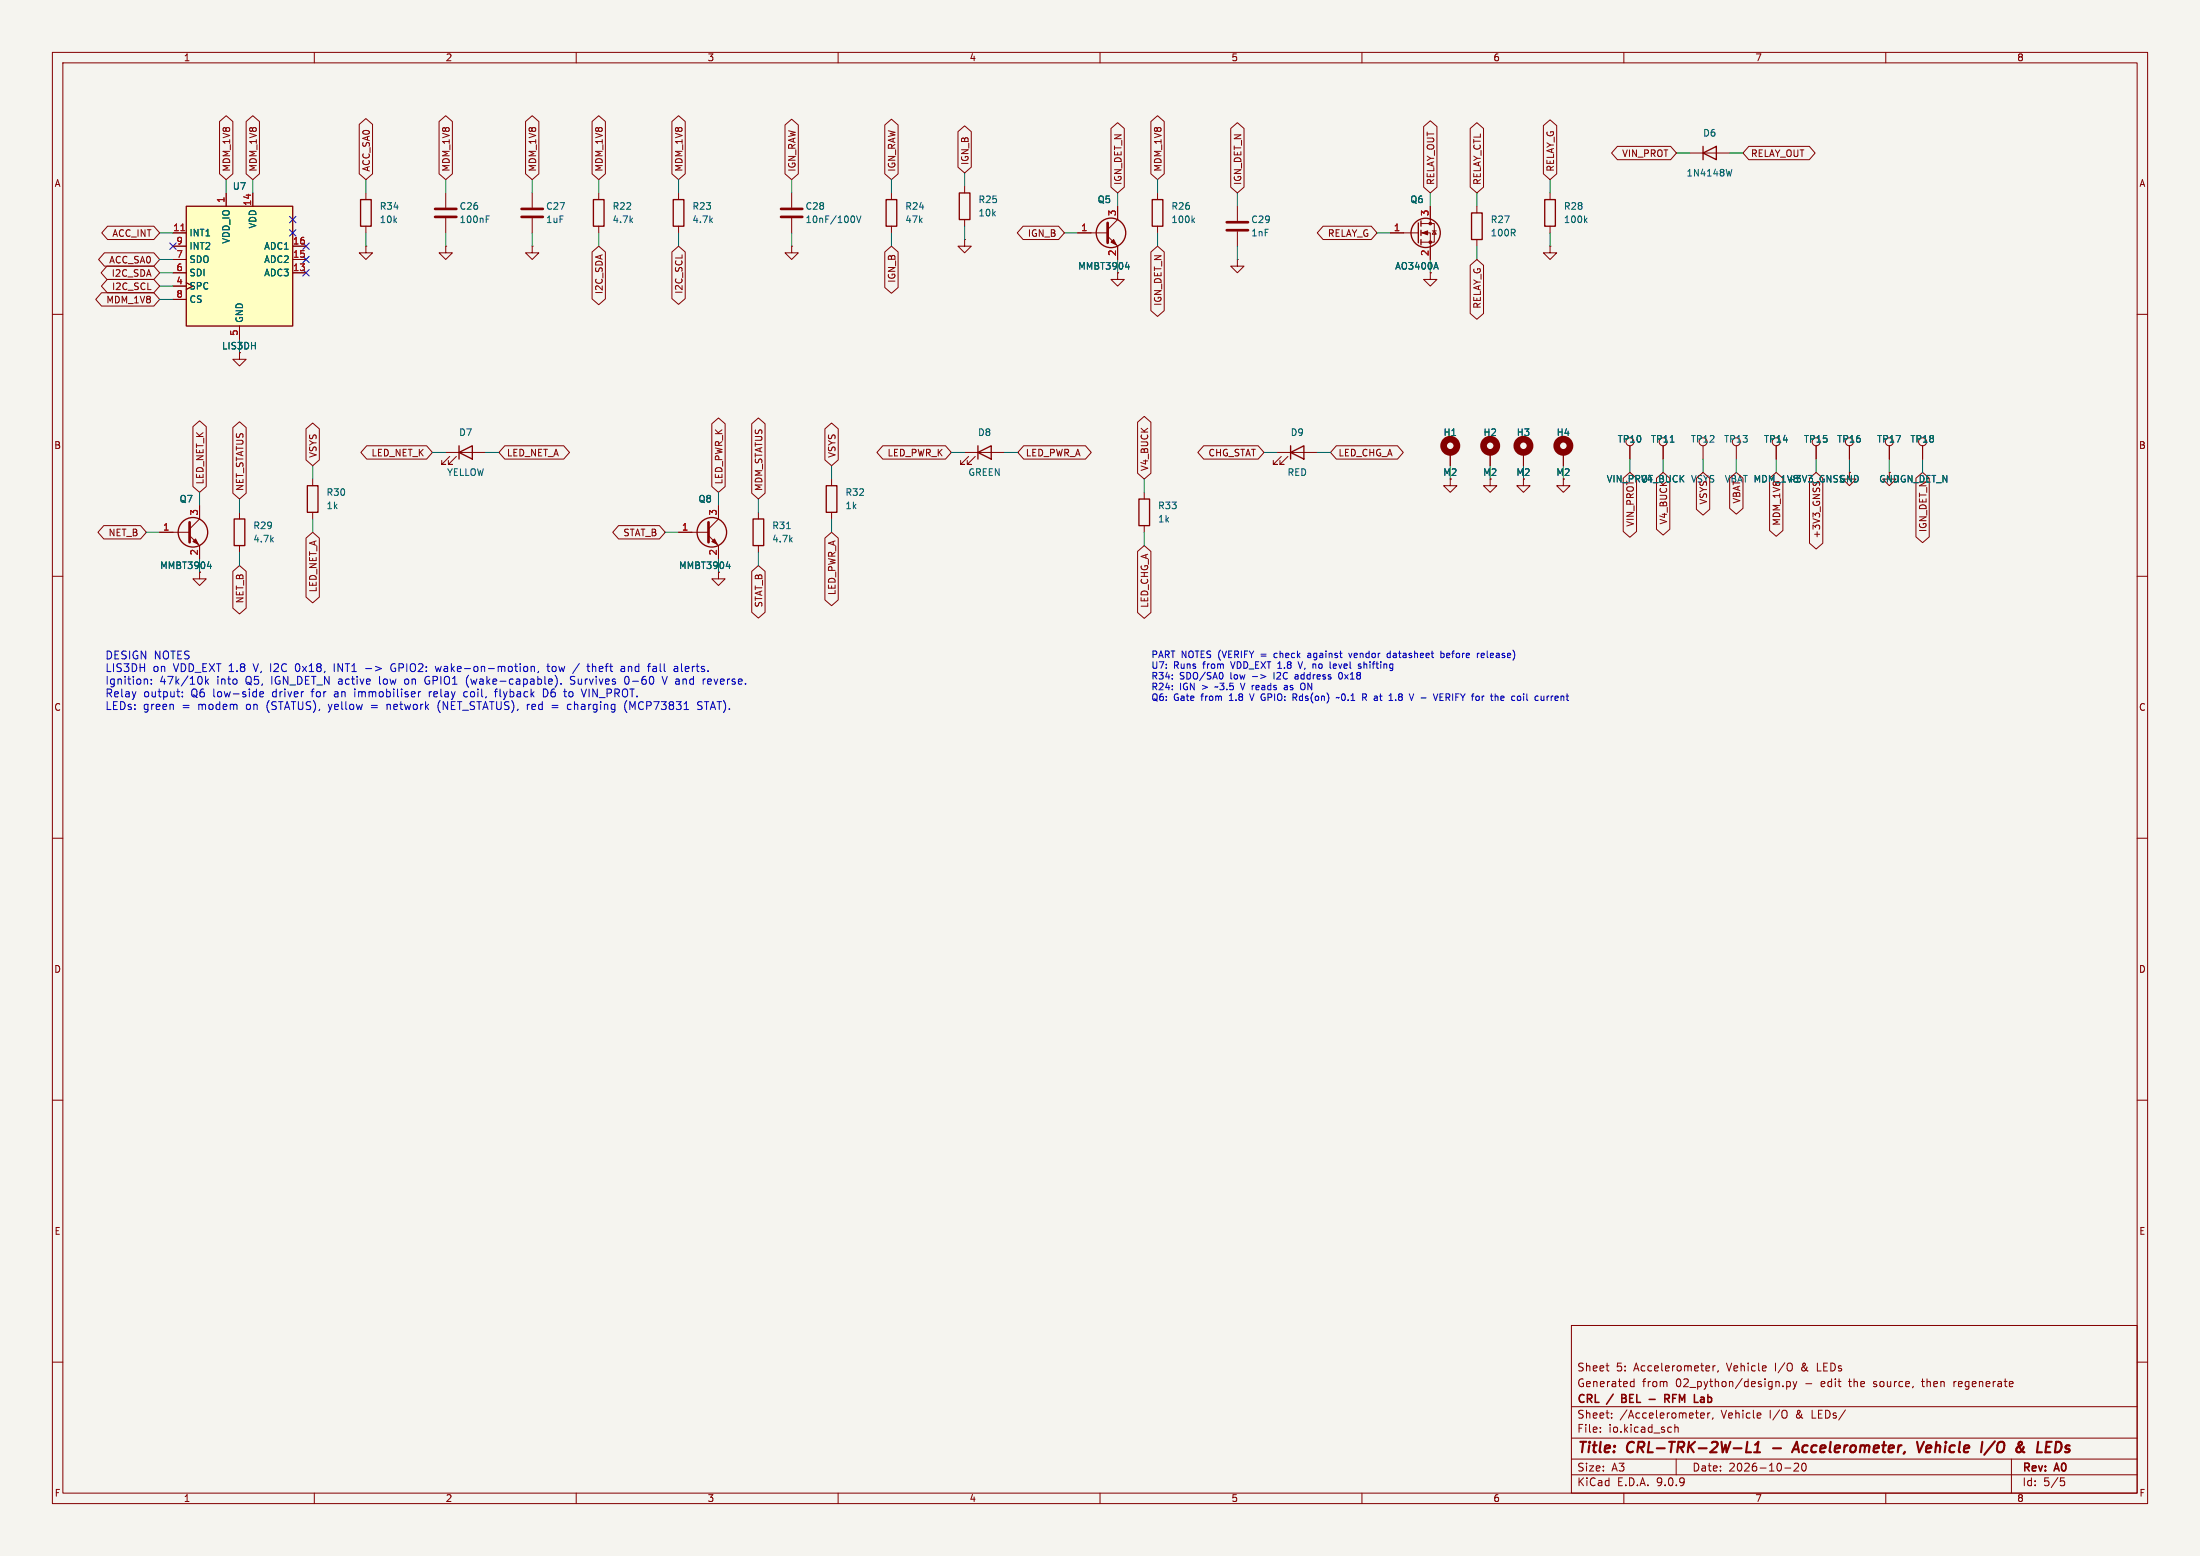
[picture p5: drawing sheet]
<svg xmlns="http://www.w3.org/2000/svg" width="420mm" height="297mm" viewBox="0 0 420 297" stroke-linecap="round" stroke-linejoin="round" font-family="sans-serif">
<path d="M0 0h420v297h-420z" fill="#f5f4ef" stroke="#f5f4ef" stroke-width=".19"/>
<g fill="none" stroke="#840000" stroke-width=".19">
<path d="M10 10h400v277h-400zM12 12h396v273h-396zM60 10v2M110 10v2M160 10v2M210 10v2M260 10v2M310 10v2M360 10v2M101.6 36.8v2.8M114.3 36.8v1.3M129.5 36.8v1.3"/>
<path d="M151.1 36.8v2.8M170.2 36.8v1.3M184.1 35.6v1.2M213.4 39.4v2.5l-1.9 1.9M221 36.8v1.3M236.2 39.4v2.8M273 39.4v3.3M101.6 47v1.3h1.3l-1.3 1.2-1.3-1.2h1.3M101.6 47h.1M101.6 41.7v2.8M114.3 43.2v1.3M129.5 43.2v1.3"/>
<path d="M151.1 47v1.3h1.3l-1.3 1.2-1.2-1.2h1.2M151.1 47h.1M151.1 41.7v2.8M170.2 43.2v1.3M184.1 45.7v1.3h1.3l-1.3 1.3-1.2-1.3h1.2M184.1 45.7h.1M184.1 41.9v1.3M205.7 44.5h5.8M211.5 45.1l1.9 1.9v2.5M213.4 52.1v1.2h1.2l-1.2 1.3-1.3-1.3h1.3M221 43.2v1.3M236.2 49.5v1.3h1.3l-1.3 1.3-1.3-1.3h1.3"/>
<path d="M236.2 49.5h.1M236.2 44.2v2.8M265.4 44.5h5.4M271.3 42.7h2.5v3.5h-2.5M271.3 44.5h1.7v5M273 52.1v1.2h1.3l-1.3 1.3-1.2-1.3h1.2M273.4 44.1h.8M273.8 44.1l.4 .6h-.8zM10 60h2M45.7 67.3v1.3h1.3l-1.3 1.3-1.3-1.3h1.3M408 60h2M38.1 96.5v2.6l-1.9 1.9"/>
<path d="M45.7 97.8v1.3M59.7 91.4v1.3M59.7 97.8v1.3M85.1 86.4h7.6M85.9 87.1l-1.6 1.5h.8h-.8v-.7M87.1 87.1l-1.5 1.5h.8h-.8v-.7M137.2 96.5v2.6l-1.9 1.9M144.8 97.8v1.3M158.7 91.4v1.3M158.7 97.8v1.3M184.1 86.4h7.7M184.9 87.1l-1.5 1.5h.7h-.7v-.7"/>
<path d="M186.2 87.1l-1.5 1.5h.7h-.7v-.7M218.4 94v1.3M243.8 86.4h7.7M244.6 87.1l-1.5 1.5h.7h-.7v-.7M245.9 87.1l-1.6 1.5h.8h-.8v-.7M276.9 91.4v1.3h1.2l-1.2 1.3-1.3-1.3h1.3M276.9 86.4v2.5M284.5 86.4v2.5M290.8 91.4v1.3h1.3l-1.3 1.3-1.2-1.3h1.2M290.8 86.4v2.5M317.5 85.1v2.5M331.5 85.1v2.5"/>
<path d="M339.1 85.1v2.5M346.7 85.1v2.5M353.1 90.2v1.2h1.2l-1.2 1.3-1.3-1.3h1.3M353.1 90.2h.1M353.1 85.1v2.5M360.7 90.2v1.2h1.2l-1.2 1.3-1.3-1.3h1.3M360.7 90.2h.1M360.7 85.1v2.5M367 85.1v2.5M10 110h2M30.5 101.6h5.7M36.2 102.2l1.9 1.9v2.6"/>
<path d="M38.1 109.2v1.3h1.3l-1.3 1.3-1.3-1.3h1.3M45.7 104.1v1.3M129.5 101.6h5.8M135.3 102.2l1.9 1.9v2.6M137.2 109.2v1.3h1.2l-1.2 1.3-1.3-1.3h1.3M144.8 104.1v1.3M218.4 100.3v1.3M408 110h2M10 160h2M408 160h2M10 210h2M408 210h2"/>
<path d="M300 253h108v32h-108zM10 260h2M300 278.5h108M300 274.5h108M300 268.5h108M305.5 273.2v.2M305.5 272.5v.1M306.6 260.7h.6M307 261.7h.2M307.7 270.5v.2M307.7 269.8v.1M311.4 264.6h.5"/>
<path d="M311.4 263.8h.5M311.9 263.2v1.5M319.7 271.9v1.5M319.7 272.5l.2-.1 .4 .1 .1 .9M320 278.5v3M324.7 270.2l.7-.2-.1-.2-.4-.1-.2 .2v.7h.6M326 269.7v1M326.4 269.7l-.2 .1-.2 .2M327 270.6l-.1 .3M327 260.7v1M327.4 260.7l-.2 .1-.2 .2M328 261.6l-.1 .3"/>
<path d="M336.1 269.8l.1 .2-.8 .2M340.4 264.5v.2M341.1 263.8l.4-.1 .3 .3-.1 .6h-.6M341.1 263.7v1.5M342.3 263.7l.4 1M342.5 279.4l.6-.1 .2 .1 .1 .3-1 1.1h1M342.7 264.7l-.4 .5M343 263.7l-.3 1M344.3 279.3a.85 .85 0 0 0 .1 1.5 .94 .94 0 0 0 0-1.5M366.8 263.7h.6M373 263.7v1M373.3 263.7l-.3 .3"/>
<path d="M384 278.5v6.5M408 260h2M60 285v2M110 285v2M160 285v2M210 285v2M260 285v2M300 281.5h108M310 285v2M340.7 280.2h1.2M360 285v2M393.4 282.1h.7"/>
<path d="M393.5 282.7h.4l.3 .2-.2 .6-.5 .1"/>
</g>
<g fill="none" stroke="#840000" stroke-width=".4">
<path d="M333.6 275.2l-.3 2h1M334.9 277.2h1.1M335 275.8l.7-.6-.3 2M338.5 276.4h1.5M342.1 277.2l.9-2 .4 2M342.4 276.6h.9M366 275.2l.4 2 .9-2M368.1 275.9l-.3 .3-.1 .7 .2 .3h.4M368.7 276.3l-1 .2M380.8 275.1l-2 2.6M386.2 277.1l.3 .1M386.3 276.2l-.1 .4"/>
<path d="M393 275.2h-.5l-.2 2 .8-.1"/>
</g>
<path d="M309.6 266.9h.5M310.1 266.2h-.5v1.5h.6M314.8 267.1h1.2M317.8 267l.7-.1 .2-.2-.1-.4-.2-.1h-.6v1.5M318.2 267l.5 .7M324.7 267.6h.6M324.7 266.8h.6v.9M325.3 267l-.6 .2" fill="none" stroke="#840000" stroke-width=".3"/>
<path d="M99.6 39.9h4M149.1 39.9h4.1M99.6 41.4h4M149.1 41.4h4.1M211.5 42.5v3.9M234.2 42.4h4.1M234.2 43.9h4.1M36.2 99.7v3.8M135.3 99.7v3.8" fill="none" stroke="#840000" stroke-width=".51"/>
<g fill="none" stroke="#840000" stroke-width=".25">
<path d="M113.3 38.1h2v5.1h-2zM128.5 38.1h2.1v5.1h-2.1zM169.2 38.1h2v5.1h-2zM183.1 36.8h2.1v5.1h-2.1zM220 38.1h2v5.1h-2zM270.8 42.5v3.9M271.3 42.2v1M271.3 43.9v1.1M271.3 45.7v1M44.7 99.1h2v5h-2zM58.7 92.7h2v5.1h-2zM87.6 86.4l2.6-1.3v2.5z"/>
<path d="M87.6 85.1v2.5M143.8 99.1h2v5h-2zM157.7 92.7h2.1v5.1h-2.1zM186.7 86.4l2.5-1.3v2.5zM186.7 85.1v2.5M217.4 95.3h2.1v5h-2.1zM246.4 86.4l2.5-1.3v2.5zM246.4 85.1v2.5"/>
<circle cx="212.1" cy="44.4" r="2.82"/>
<circle cx="272.2" cy="44.4" r="2.79"/>
<circle cx="36.8" cy="101.6" r="2.82"/>
<circle cx="135.9" cy="101.6" r="2.82"/>
</g>
<g fill="#840000" stroke="#840000" stroke-width=".19">
<path d="M135.9 103.4l.5-.5 .5 1z"/>
<path d="M36.8 103.4l.5-.5 .5 1z"/>
<path d="M271.5 44.5l1-.4v.7z"/>
<path d="M212.1 46.2l.5-.5 .5 1z"/>
<circle cx="273" cy="42.7" r=".25"/>
<circle cx="273" cy="46.2" r=".25"/>
</g>
<g fill="none" stroke="#006464" stroke-width=".19">
<path d="M162.9 41.2a.79 .79 0 0 1 0 1.3M163.5 41.2l.4 1.3 .5-1.3M214.8 51h.8M215.4 50.5v.9M227.7 42l.3 .5M228 41.6l-.4 .5M274.1 50.1l.5 1.3M318.9 84.4h.7M39.6 108.1h.8M40.2 107.7v.8M138.6 108.1h.8M139.2 107.7v.8"/>
<path d="M150.2 100.9h.7"/>
</g>
<g fill="none" stroke="#840000" stroke-width="1.3">
<circle cx="276.9" cy="85.1" r="1.27"/>
<circle cx="284.5" cy="85.1" r="1.27"/>
<circle cx="290.8" cy="85.1" r="1.27"/>
</g>
<path d="M35.6 39.4h20.3v22.8h-20.3z" fill="#ffffc2"/>
<path d="M35.6 39.4h20.3v22.8h-20.3zM68.8 38.1h2.1v5.1h-2.1zM294.9 38.1h2v5.1h-2zM325.1 29.2l2.6-1.3v2.6zM325.1 27.9v2.6M280.9 40.6h2.1v5.1h-2.1z" fill="none" stroke="#840000" stroke-width=".25"/>
<g fill="none" stroke="#840000" stroke-width=".19">
<path d="M41.9 23.2l1.3-1.1 1.3 1.1v10l-1.3 1.1-1.3-1.1zM43.2 36.8v2.6M47 23.2l1.3-1.1 1.2 1.1v10l-1.2 1.1-1.3-1.1zM48.3 36.8v2.6M68.6 23.7l1.2-1.1 1.3 1.1v9.5l-1.3 1.1-1.2-1.1zM69.8 36.8v1.3M83.8 23.2l1.3-1.1 1.3 1.1v10l-1.3 1.1-1.3-1.1zM85.1 36.8v2.8M100.3 23.2l1.3-1.1 1.3 1.1v10l-1.3 1.1-1.3-1.1zM113 23.2l1.3-1.1 1.3 1.1v10l-1.3 1.1-1.3-1.1zM128.3 23.2l1.2-1.1 1.3 1.1v10l-1.3 1.1-1.2-1.1zM149.9 23.9l1.2-1.1 1.3 1.1v9.3l-1.3 1.1-1.2-1.1z"/>
<path d="M168.9 23.9l1.3-1.1 1.3 1.1v9.3l-1.3 1.1-1.3-1.1zM182.9 25.1l1.2-1.1 1.3 1.1v6.8l-1.3 1.1-1.2-1.1zM212.1 24.5l1.3-1.1 1.2 1.1v11.2l-1.2 1.1-1.3-1.1zM213.4 39.4v2.5M219.7 23.2l1.3-1.1 1.3 1.1v10l-1.3 1.1-1.3-1.1zM234.9 24.5l1.3-1.1 1.3 1.1v11.2l-1.3 1.1-1.3-1.1zM271.8 24.2l1.2-1.1 1.3 1.1v11.5l-1.3 1.1-1.2-1.1zM273 39.4v2.5M280.7 24.5l1.2-1.1 1.3 1.1v11.2l-1.3 1.1-1.2-1.1zM281.9 39.4v1.2M294.6 24l1.3-1.1 1.3 1.1v9.2l-1.3 1.1-1.3-1.1zM295.9 36.8v1.3"/>
<path d="M308.8 27.9h10.1l1.1 1.3-1.1 1.3h-10.1l-1.1-1.3zM322.6 29.2h7.6M333.9 27.9h11.5l1.1 1.3-1.1 1.3h-11.5l-1.2-1.3zM19.4 55.9h10l1.1 1.3-1.1 1.2h-10l-1.1-1.2zM19.9 48.3h9.5l1.1 1.2-1.1 1.3h-9.5l-1.1-1.3zM20.4 50.8h9l1.1 1.3-1.1 1.2h-9l-1.1-1.2zM20.5 53.3h8.9l1.1 1.3-1.1 1.3h-8.9l-1.1-1.3zM20.5 43.2h8.9l1.1 1.3-1.1 1.2h-8.9l-1.1-1.2zM33 44.5h2.6M33 47h2.6M33 49.5h2.6M33 52.1h2.6"/>
<path d="M33 54.6h2.6M33 57.2h2.6M55.9 47h2.5M55.9 49.5h2.5M55.9 52.1h2.5M69.8 47v1.3h1.3l-1.3 1.2-1.2-1.2h1.2M69.8 47h.1M69.8 43.2v1.3M85.1 47v1.3h1.3l-1.3 1.2-1.3-1.2h1.3M85.1 47h.1M85.1 41.7v2.8M113 48.1l1.3-1.1 1.3 1.1v9l-1.3 1.1-1.3-1.1z"/>
<path d="M128.3 48.1l1.2-1.1 1.3 1.1v8.9l-1.3 1.1-1.2-1.1zM168.9 48.1l1.3-1.1 1.3 1.1v6.8l-1.3 1.1-1.3-1.1zM195.3 43.2h6.8l1.1 1.3-1.1 1.2h-6.8l-1.1-1.2zM205.7 44.5h2.6M213.4 47v2.5M219.7 48.1l1.3-1.1 1.3 1.1v11.2l-1.3 1.1-1.3-1.1zM252.6 43.2h9.2l1.1 1.3-1.1 1.2h-9.2l-1.1-1.2zM265.4 44.5h2.6M273 47v2.5M280.7 50.6l1.2-1.1 1.3 1.1v9.2l-1.3 1.1-1.2-1.1zM281.9 45.7v1.3M295.9 47v1.3h1.3l-1.3 1.2-1.3-1.2h1.3"/>
<path d="M295.9 47h.1M295.9 43.2v1.3M45.7 62.2v2.6M36.8 81.4l1.3-1.1 1.3 1.1v11.5l-1.3 1.1-1.3-1.1zM38.1 96.5v2.6M44.4 81.6l1.3-1.1 1.3 1.1v12.5l-1.3 1.2-1.3-1.2zM58.4 81.9l1.3-1.2 1.3 1.2v5.9l-1.3 1.1-1.3-1.1zM70 85.1h11.4l1.1 1.3-1.1 1.2h-11.4l-1.1-1.2zM96.4 85.1h11.2l1.1 1.3-1.1 1.2h-11.2l-1.2-1.2zM135.9 80.9l1.3-1.1 1.2 1.1v12l-1.2 1.1-1.3-1.1zM137.2 96.5v2.6M143.5 80.9l1.3-1.1 1.3 1.1v13.2l-1.3 1.2-1.3-1.2z"/>
<path d="M157.5 81.9l1.2-1.2 1.3 1.2v5.9l-1.3 1.1-1.2-1.1zM168.5 85.1h12l1.1 1.3-1.1 1.2h-12l-1.1-1.2zM195.4 85.1h11.8l1.1 1.3-1.1 1.2h-11.8l-1.1-1.2zM217.2 80.6l1.2-1.1 1.3 1.1v9.7l-1.3 1.1-1.2-1.1zM229.8 85.1h10.4l1.1 1.3-1.1 1.2h-10.4l-1.1-1.2zM255.1 85.1h11.7l1.1 1.3-1.1 1.2h-11.7l-1.1-1.2zM276.9 86.4v2.5M284.5 91.4v1.3h1.2l-1.2 1.3-1.3-1.3h1.3M284.5 86.4v2.5M290.8 86.4v2.5M298.4 91.4v1.3h1.3l-1.3 1.3-1.2-1.3h1.2M298.4 86.4v2.5"/>
<path d="M309.9 91.3l1.2-1.1 1.3 1.1v10.1l-1.3 1.2-1.2-1.2zM311.1 85.1v2.5M316.2 91.3l1.3-1.1 1.3 1.1v9.7l-1.3 1.1-1.3-1.1zM317.5 85.1v2.5M323.8 91.3l1.3-1.1 1.3 1.1v5.9l-1.3 1.1-1.3-1.1zM325.1 85.1v2.5M330.2 91.3l1.3-1.1 1.2 1.1v5.7l-1.2 1.1-1.3-1.1zM337.8 91.3l1.3-1.1 1.3 1.1v10l-1.3 1.1-1.3-1.1zM339.1 85.1v2.5M345.4 91.3l1.3-1.1 1.3 1.1v12.4l-1.3 1.1-1.3-1.1zM346.7 85.1v2.5M353.1 90.2h.1"/>
<path d="M353.1 85.1v2.5M360.7 90.2h.1M360.7 85.1v2.5M365.8 91.3l1.2-1.1 1.3 1.1v11.2l-1.3 1.1-1.2-1.1zM367 85.1v2.5M19.8 100.3h7l1.1 1.3-1.1 1.3h-7l-1.1-1.3zM30.5 101.6h2.5M38.1 104.1v2.6M44.4 109.1l1.3-1.1 1.3 1.1v7l-1.3 1.1-1.3-1.1zM58.4 102.7l1.3-1.1 1.3 1.1v11.3l-1.3 1.1-1.3-1.1zM118.1 100.3h7.8l1.1 1.3-1.1 1.3h-7.8l-1.1-1.3zM129.5 101.6h2.6"/>
<path d="M137.2 104.1v2.6M143.5 109.1l1.3-1.1 1.3 1.1v7.8l-1.3 1.1-1.3-1.1zM157.5 102.7l1.2-1.1 1.3 1.1v11.8l-1.3 1.1-1.2-1.1zM217.2 105.3l1.2-1.2 1.3 1.2v11.6l-1.3 1.1-1.2-1.1z"/>
</g>
<path d="M34.5 44h.8" fill="none" stroke="#a90000" stroke-width=".19"/>
<g fill="none" stroke="#006464" stroke-width=".19">
<path d="M330.6 32.3l-.3 1.3M92.8 41.8h.4M92.8 41.2h.6M214.8 51h.8M215.4 50.5v.9M274.1 50.1l.5 1.3M302.6 42l.4 .5M303 41.6l-.5 .5M318.9 84.4h.7M39.6 108.1h.8M40.2 107.7v.8M138.6 108.1h.8"/>
<path d="M139.2 107.7v.8"/>
</g>
<path d="M83.1 39.9h4M83.1 41.4h4" fill="none" stroke="#840000" stroke-width=".51"/>
<circle cx="298.5" cy="85.1" r="1.27" fill="none" stroke="#840000" stroke-width="1.3"/>
<g fill="none" stroke="#009600" stroke-width=".19">
<path d="M43.2 34.3v2.5M48.3 34.3v2.5M69.8 34.3v2.5M85.1 34.3v2.5M101.6 34.3v2.5M114.3 34.3v2.5M129.5 34.3v2.5M151.1 34.3v2.5M170.2 34.3v2.5M184.1 33v2.6M213.4 36.8v2.6M221 34.3v2.5"/>
<path d="M236.2 36.8v2.6M273 36.8v2.6M281.9 36.8v2.6M295.9 34.3v2.5M320 29.2h2.6M330.2 29.2h2.5M30.5 52.1h2.5M30.5 54.6h2.5M30.5 44.5h2.5M30.5 49.5h2.5M30.5 57.2h2.5M69.8 44.5v2.5"/>
<path d="M85.1 44.5v2.5M101.6 44.5v2.5M114.3 44.5v2.5M129.5 44.5v2.5M151.1 44.5v2.5M170.2 44.5v2.5M184.1 43.2v2.5M203.2 44.5h2.5M213.4 49.5v2.6M221 44.5v2.5M236.2 47v2.5M262.9 44.5h2.5"/>
<path d="M273 49.5v2.6M281.9 47v2.5M295.9 44.5v2.5M45.7 64.8v2.5M38.1 94v2.5M45.7 95.3v2.5M59.7 88.9v2.5M59.7 99.1v2.5M82.5 86.4h2.6M92.7 86.4h2.5M137.2 94v2.5M144.8 95.3v2.5"/>
<path d="M158.7 88.9v2.5M158.7 99.1v2.5M181.6 86.4h2.5M191.8 86.4h2.5M218.4 91.4v2.6M241.3 86.4h2.5M251.5 86.4h2.5M276.9 88.9v2.5M284.5 88.9v2.5M290.8 88.9v2.5M298.4 88.9v2.5M311.1 87.6v2.6"/>
<path d="M317.5 87.6v2.6M325.1 87.6v2.6M331.5 87.6v2.6M339.1 87.6v2.6M346.7 87.6v2.6M353.1 87.6v2.6M360.7 87.6v2.6M367 87.6v2.6M27.9 101.6h2.6M38.1 106.7v2.5M45.7 105.4v2.6M127 101.6h2.5"/>
<path d="M137.2 106.7v2.5M144.8 105.4v2.6M218.4 101.6v2.5"/>
</g>
<path d="M32.4 46.4l1.2 1.2M33.6 46.4l-1.2 1.2M55.3 43.8l1.2 1.3M55.3 41.3l1.2 1.2M56.5 43.8l-1.2 1.3M56.5 41.3l-1.2 1.2M57.8 46.4l1.2 1.2M57.8 51.5l1.2 1.2M57.8 48.9l1.2 1.2M59 46.4l-1.2 1.2M59 51.5l-1.2 1.2M59 48.9l-1.2 1.2" fill="none" stroke="#000084" stroke-width=".19"/>
<g fill="none" stroke="#0000c2" stroke-width=".19">
<path d="M27.7 129.6l.4 .1 .1 .1v.8M28.9 130.5v.1M28.9 129.7v.1M33.7 132h.6M34.2 133h.1M34.8 132.9v.1M34.8 132.1v.1M38.5 129.4l.1 .6-.1 .5M39.2 129.1v1.5M39.4 130l.4 .6M39.8 129.6l-.6 .6M49.8 132l-.2 .2v.6l.2 .2 .4-.1"/>
<path d="M50.1 132l.2 .4-.7 .1M63.8 126.7v1.5M67.7 132v1M69.8 127.6h1.2M73.9 134.4v1M74.1 134.4l-.2 .2M75.1 126.7a.81 .81 0 0 0-.5 .7 .81 .81 0 0 0 .5 .8M77.3 129.7v.8M79.9 132v1M80.3 132l-.3 .1-.1 .2M81.2 129.3l-.1 .7 .3 .5M82 132v1"/>
<path d="M82.2 132l-.2 .3M83.1 127.2l.3 1 .3-.7M83.7 134.4v1l.3 .6M89.1 132l-.4 .1-.2 .2 .1 .6 .5 .1M89.1 129.5v1l.4 .7M94.6 131.7v1.3M100.2 127.2l.4 .1 .1 .2v.5l-.5 .2M100.7 134.4v1M100.7 134.6v.1M101.4 127.3l.2-.1 .4 .1v.9M101.4 127.2v1M102.8 128.1l-.1 .3"/>
<path d="M103.7 131.5v1.5h.4l.4-.2M104.4 127.2h.6M104.6 126.7v1.3l.4 .2M105.4 129.7l.1 .3-.8 .1M105.4 134.6h1.1M105.4 135.1h1.1M106.2 129.3a1.75 1.75 0 0 1-.2 1.9M107.1 130.5v.1M108.5 135.4h.5M108.5 134.5h.5M108.9 130.5l.6 .1M109 129.2v.5l.5 .2"/>
<path d="M110.6 126.6l-1.3 1.9M112 131.5l-.5 1.5M112 127.2h.6M112.2 126.7v1.3l.4 .2M113.1 126.7v1.5M113.2 127.3h-.1M118.5 128l.2 .2 .5-.1M118.6 127.3h.6v.9M119.2 127.5l-.5 .1-.2 .2M119.3 134.4v1l.4 .6M119.7 129.1a.8 .8 0 0 0-.5 .8 .8 .8 0 0 0 .5 .7l.3-.1M125.1 127.2l-.4 .1"/>
<path d="M125.2 127.6h-.4a.29 .29 0 0 0-.2 .3 .29 .29 0 0 0 .2 .3h.4M126.4 129.1l.5 1.5 .5-1.5M128.9 127.2h.3l.2 .2v.8M129.4 127.5l-.5 .1M129.4 128.1l-.5 .1M130.1 126.7l.1 1.4M134 134l-.5-.1-.3 .2v.4l.7 .3 .1 .3-.3 .3h-.5M135.6 129.6h-.3l-.2 .2 .1 .7 .4 .1M135.8 130l-.7 .1M233.4 128.6l.1 .5-.1 .4M236.8 130.4l.4 1.3M238.6 132.4l.4 1.3"/>
<path d="M239.1 129.1h1M240.7 128.8l.9 .3-.9 .4M245.6 130.8l-.4 .1M245.6 131.2h-.3l-.2 .2 .1 .2 .4 .1M246.8 132.4v1.3M246.8 133.1h.5M247.1 133.1l.5 .6M247.4 128.8h-.1M247.4 129.1l-.2 .2 .2 .3M247.8 126.3l.4 1.3M248.4 131.5l.4 .2M249.8 124.7h-.1"/>
<path d="M249.8 125l-.2 .2 .2 .3M254 127.5l.1 .1M255.6 128.6v.8l.4 .2M255.7 133.1l-.6 .1M257.5 124.7l.3 .8 .3-.8M259.8 126.8l-.3-.1-.2 .2 .1 .2 .4 .1v.3h-.5M260.1 133.1l.7-.1 .1-.1-.1-.3-.7-.2v1.3M260.4 133.1l.5 .6M265.2 133.7h.7M265.4 124.7h-.4l-.2 .2 .1 .6h.5M266.4 133.6v.1M269.9 132.4l-.4 1.3"/>
<path d="M274.5 132.4l-.4 1.3M274.9 133h.4M275.1 124.7h.3l.3 .2-.1 .6h-.5M275.1 124.3v1.2M275.5 132.4h-.6v1.3h.6M282 124.7v.8M282.4 124.7l-.4 .2M283.2 124.7l-.4 .2v.6h.4M283.4 125l-.6 .1M286.9 132.9l-.4 .1 .1 .7h.3M287.1 133.2l-.6 .1M290.9 132.4v.2"/>
<path d="M290.9 132.9v.8M294.7 132.9v.8M294.7 133.6l-.1 .1M295.3 132.9v.8M295.7 132.9l-.4 .2"/>
</g>
<g font-size="2.8" fill="#840000">
<text x="301" y="277.9">Title:</text>
<text x="310.6" y="277.9">CRL-TRK-2W-L1</text>
<text x="344.1" y="277.9">Accelerometer,</text>
<text x="368.5" y="277.9">Vehicle</text>
<text x="381.5" y="277.9">I/O</text>
<text x="388.9" y="277.9">&amp;</text>
<text x="393.7" y="277.9">LEDs</text>
</g>
<g font-size="2.1" fill="#0000c2">
<text x="20" y="126.2">DESIGN NOTES</text>
<text x="20" y="128.6">LIS3DH</text>
<text x="20" y="131">Ignition:</text>
<text x="29.2" y="128.6">on</text>
<text x="30.4" y="131">47k/10k</text>
<text x="33.2" y="128.6">VDD_EXT 1.8</text>
<text x="41.5" y="131">into</text>
<text x="47" y="131">Q5,</text>
<text x="48.7" y="128.6">V, I2C</text>
<text x="52.1" y="131">IGN_DET_N active</text>
<text x="56.9" y="128.6">0x18,</text>
<text x="64.5" y="128.6">INT1</text>
<text x="70.6" y="128.6">-&gt;</text>
<text x="72.9" y="131">low</text>
<text x="75.6" y="128.6">GPIO2:</text>
<text x="78" y="131">on</text>
<text x="82" y="131">GPIO1</text>
<text x="84.4" y="128.6">wake-on-motion,</text>
<text x="90" y="131">(wake-capable).</text>
<text x="105.9" y="128.6">tow</text>
<text x="110.1" y="131">Survives</text>
<text x="113.8" y="128.6">theft</text>
<text x="120.3" y="128.6">and</text>
<text x="120.6" y="131">0-60</text>
<text x="125.7" y="128.6">fall</text>
<text x="128" y="131">V and</text>
<text x="130.8" y="128.6">alerts.</text>
<text x="136" y="131">reverse.</text>
<text x="20" y="133.4">Relay</text>
<text x="20" y="135.8">LEDs:</text>
<text x="27.3" y="135.8">green</text>
<text x="27.4" y="133.4">output:</text>
<text x="34.8" y="135.8">=</text>
<text x="36.5" y="133.4">Q6</text>
<text x="38" y="135.8">modem</text>
<text x="40.8" y="133.4">low-side</text>
<text x="47.3" y="135.8">on</text>
<text x="51.3" y="135.8">(STATUS),</text>
<text x="52.3" y="133.4">driver</text>
<text x="59.9" y="133.4">for</text>
<text x="63.3" y="135.8">yellow</text>
<text x="64.4" y="133.4">an</text>
<text x="68.4" y="133.4">immobiliser</text>
<text x="71.5" y="135.8">=</text>
<text x="74.7" y="135.8">network</text>
<text x="82.8" y="133.4">relay</text>
<text x="84.6" y="135.8">(NET_STATUS),</text>
<text x="89.6" y="133.4">coil,</text>
<text x="95.7" y="133.4">flyback</text>
<text x="101.8" y="135.8">red</text>
<text x="105" y="133.4">D6</text>
<text x="106.7" y="135.8">=</text>
<text x="109.2" y="133.4">to</text>
<text x="109.8" y="135.8">charging</text>
<text x="112.8" y="133.4">VIN_PROT.</text>
<text x="120.8" y="135.8">(MCP73831</text>
<text x="135" y="135.8">STAT).</text>
</g>
<g font-size="2.1" fill="#840000">
<text x="301" y="262">Sheet</text>
<text x="308.5" y="262">5:</text>
<text x="311.9" y="262">Accelerometer,</text>
<text x="329.8" y="262">Vehicle</text>
<text x="339.1" y="262">I/O</text>
<text x="344.3" y="262">&amp;</text>
<text x="347.4" y="262">LEDs</text>
<text x="301" y="268.2">CRL</text>
<text x="301" y="265">Generated</text>
<text x="306.9" y="268.2">/</text>
<text x="310.3" y="268.2">BEL</text>
<text x="313.5" y="265">from</text>
<text x="319.7" y="268.2">RFM</text>
<text x="319.9" y="265">02_python/design.py</text>
<text x="325.9" y="268.2">Lab</text>
<text x="344.7" y="265">-</text>
<text x="347.9" y="265">edit</text>
<text x="353.4" y="265">the</text>
<text x="358.2" y="265">source,</text>
<text x="367.7" y="265">then</text>
<text x="373.8" y="265">regenerate</text>
<text x="301" y="273.7">File:</text>
<text x="301" y="271">Sheet:</text>
<text x="307.1" y="273.7">io.kicad_sch</text>
<text x="309.2" y="271">/Accelerometer,</text>
<text x="328.7" y="271">Vehicle</text>
<text x="338" y="271">I/O</text>
<text x="343.1" y="271">&amp;</text>
<text x="346.3" y="271">LEDs/</text>
<text x="301" y="281.1">Size:</text>
<text x="307.6" y="281.1">A3</text>
<text x="323" y="281.1">Date:</text>
<text x="330" y="281.1">2026-10-20</text>
<text x="386" y="281.3">Rev:</text>
<text x="392.4" y="281.3">A0</text>
<text x="301" y="283.9">KiCad</text>
<text x="308.7" y="283.9">E.D.A.</text>
<text x="316.3" y="283.9">9.0.9</text>
<text x="386" y="283.9">Id:</text>
<text x="390.1" y="283.9">5/5</text>
</g>
<g font-size="1.8" fill="#840000">
<text x="35" y="11.9">1</text>
<text x="85" y="11.9">2</text>
<text x="135" y="11.9">3</text>
<text x="185" y="11.9">4</text>
<text x="235" y="11.9">5</text>
<text x="285" y="11.9">6</text>
<text x="335" y="11.9">7</text>
<text x="385" y="11.9">8</text>
<text x="10.3" y="35.9">A</text>
<text x="44.1" y="32.9" transform="rotate(-90 44.1 32.9)">MDM_1V8</text>
<text x="49.2" y="32.9" transform="rotate(-90 49.2 32.9)">MDM_1V8</text>
<text x="70.8" y="32.9" transform="rotate(-90 70.8 32.9)">ACC_SA0</text>
<text x="86" y="32.9" transform="rotate(-90 86 32.9)">MDM_1V8</text>
<text x="102.6" y="32.9" transform="rotate(-90 102.6 32.9)">MDM_1V8</text>
<text x="115.3" y="32.9" transform="rotate(-90 115.3 32.9)">MDM_1V8</text>
<text x="130.5" y="32.9" transform="rotate(-90 130.5 32.9)">MDM_1V8</text>
<text x="152.1" y="32.9" transform="rotate(-90 152.1 32.9)">IGN_RAW</text>
<text x="171.1" y="32.9" transform="rotate(-90 171.1 32.9)">IGN_RAW</text>
<text x="185.1" y="31.6" transform="rotate(-90 185.1 31.6)">IGN_B</text>
<text x="214.3" y="35.4" transform="rotate(-90 214.3 35.4)">IGN_DET_N</text>
<text x="221.9" y="32.9" transform="rotate(-90 221.9 32.9)">MDM_1V8</text>
<text x="237.2" y="35.4" transform="rotate(-90 237.2 35.4)">IGN_DET_N</text>
<text x="274" y="35.4" transform="rotate(-90 274 35.4)">RELAY_OUT</text>
<text x="282.9" y="35.4" transform="rotate(-90 282.9 35.4)">RELAY_CTL</text>
<text x="296.9" y="32.9" transform="rotate(-90 296.9 32.9)">RELAY_G</text>
<text x="309.6" y="30.2">VIN_PROT</text>
<text x="334.2" y="30.2">RELAY_OUT</text>
<text x="408.3" y="35.9">A</text>
<text x="21.3" y="45.4">ACC_INT</text>
<text x="196.1" y="45.4">IGN_B</text>
<text x="253.4" y="45.4">RELAY_G</text>
<text x="20.7" y="50.5">ACC_SA0</text>
<text x="21.2" y="53">I2C_SDA</text>
<text x="205.7" y="51.7">MMBT3904</text>
<text x="266.2" y="51.7">AO3400A</text>
<text x="20.2" y="58.1">MDM_1V8</text>
<text x="21.3" y="55.6">I2C_SCL</text>
<text x="115.3" y="56.2" transform="rotate(-90 115.3 56.2)">I2C_SDA</text>
<text x="130.5" y="56.2" transform="rotate(-90 130.5 56.2)">I2C_SCL</text>
<text x="171.1" y="54.1" transform="rotate(-90 171.1 54.1)">IGN_B</text>
<text x="221.9" y="58.5" transform="rotate(-90 221.9 58.5)">IGN_DET_N</text>
<text x="282.9" y="59" transform="rotate(-90 282.9 59)">RELAY_G</text>
<text x="42.3" y="66.9">LIS3DH</text>
<text x="10.3" y="85.9">B</text>
<text x="60.6" y="87.5" transform="rotate(-90 60.6 87.5)">VSYS</text>
<text x="70.8" y="87.3">LED_NET_K</text>
<text x="96.7" y="87.3">LED_NET_A</text>
<text x="159.7" y="87.5" transform="rotate(-90 159.7 87.5)">VSYS</text>
<text x="169.3" y="87.3">LED_PWR_K</text>
<text x="195.7" y="87.3">LED_PWR_A</text>
<text x="230.6" y="87.3">CHG_STAT</text>
<text x="255.4" y="87.3">LED_CHG_A</text>
<text x="408.2" y="85.9">B</text>
<text x="39.1" y="92.6" transform="rotate(-90 39.1 92.6)">LED_NET_K</text>
<text x="46.7" y="93.8" transform="rotate(-90 46.7 93.8)">NET_STATUS</text>
<text x="138.1" y="92.6" transform="rotate(-90 138.1 92.6)">LED_PWR_K</text>
<text x="145.7" y="93.8" transform="rotate(-90 145.7 93.8)">MDM_STATUS</text>
<text x="219.4" y="90" transform="rotate(-90 219.4 90)">V4_BUCK</text>
<text x="275.4" y="91">M2</text>
<text x="283" y="91">M2</text>
<text x="289.4" y="91">M2</text>
<text x="297" y="91">M2</text>
<text x="318.5" y="100.2" transform="rotate(-90 318.5 100.2)">V4_BUCK</text>
<text x="326.1" y="96.4" transform="rotate(-90 326.1 96.4)">VSYS</text>
<text x="332.4" y="96.2" transform="rotate(-90 332.4 96.2)">VBAT</text>
<text x="340" y="100.5" transform="rotate(-90 340 100.5)">MDM_1V8</text>
<text x="20.6" y="102.6">NET_B</text>
<text x="118.9" y="102.6">STAT_B</text>
<text x="347.7" y="102.9" transform="rotate(-90 347.7 102.9)">+3V3_GNSS</text>
<text x="60.6" y="113.2" transform="rotate(-90 60.6 113.2)">LED_NET_A</text>
<text x="129.5" y="108.8">MMBT3904</text>
<text x="159.7" y="113.7" transform="rotate(-90 159.7 113.7)">LED_PWR_A</text>
<text x="46.7" y="115.3" transform="rotate(-90 46.7 115.3)">NET_B</text>
<text x="145.7" y="116.1" transform="rotate(-90 145.7 116.1)">STAT_B</text>
<text x="219.4" y="116.1" transform="rotate(-90 219.4 116.1)">LED_CHG_A</text>
<text x="10.3" y="135.9">C</text>
<text x="408.2" y="135.9">C</text>
<text x="10.3" y="185.9">D</text>
<text x="408.2" y="185.9">D</text>
<text x="10.3" y="235.9">E</text>
<text x="408.3" y="235.9">E</text>
<text x="10.3" y="285.9">F</text>
<text x="35" y="286.9">1</text>
<text x="85" y="286.9">2</text>
<text x="135" y="286.9">3</text>
<text x="185" y="286.9">4</text>
<text x="235" y="286.9">5</text>
<text x="285" y="286.9">6</text>
<text x="335" y="286.9">7</text>
<text x="385" y="286.9">8</text>
<text x="408.3" y="285.9">F</text>
</g>
<g font-size="1.8" fill="#006464">
<text x="325" y="26.3">D6</text>
<text x="321.9" y="33.9">1N4148W</text>
<text x="44.3" y="36.4">U7</text>
<text x="72.4" y="40.2">R34</text>
<text x="87.6" y="40.2">C26</text>
<text x="104.1" y="40.2">C27</text>
<text x="116.8" y="40.2">R22</text>
<text x="132.1" y="40.2">R23</text>
<text x="153.7" y="40.2">C28</text>
<text x="172.7" y="40.2">R24</text>
<text x="186.7" y="41.5">10k</text>
<text x="186.7" y="39">R25</text>
<text x="209.4" y="39">Q5</text>
<text x="223.5" y="40.2">R26</text>
<text x="269.1" y="39">Q6</text>
<text x="298.5" y="40.2">R28</text>
<text x="36.1" y="45.3">INT1</text>
<text x="36.1" y="47.9">INT2</text>
<text x="44" y="46.6" transform="rotate(-90 44 46.6)">VDD_IO</text>
<text x="49.1" y="43.7" transform="rotate(-90 49.1 43.7)">VDD</text>
<text x="50.3" y="47.9">ADC1</text>
<text x="72.4" y="42.8">10k</text>
<text x="87.6" y="42.8">100nF</text>
<text x="104.1" y="42.8">1uF</text>
<text x="116.8" y="42.8">4.7k</text>
<text x="132.1" y="42.8">4.7k</text>
<text x="153.7" y="42.8">10nF/100V</text>
<text x="172.7" y="42.8">47k</text>
<text x="223.5" y="42.8">100k</text>
<text x="238.8" y="45.3">1nF</text>
<text x="238.8" y="42.8">C29</text>
<text x="284.5" y="45.3">100R</text>
<text x="284.5" y="42.8">R27</text>
<text x="298.5" y="42.8">100k</text>
<text x="36.1" y="50.4">SDO</text>
<text x="36.1" y="52.9">SDI</text>
<text x="50.3" y="50.4">ADC2</text>
<text x="50.3" y="52.9">ADC3</text>
<text x="36.1" y="55.5">SPC</text>
<text x="36.1" y="58">CS</text>
<text x="46.6" y="61.7" transform="rotate(-90 46.6 61.7)">GND</text>
<text x="87.6" y="83.4">D7</text>
<text x="186.6" y="83.4">D8</text>
<text x="246.3" y="83.4">D9</text>
<text x="275.5" y="83.4">H1</text>
<text x="283.1" y="83.4">H2</text>
<text x="289.5" y="83.4">H3</text>
<text x="297.1" y="83.4">H4</text>
<text x="308.7" y="84.7">TP10</text>
<text x="315.1" y="84.7">TP11</text>
<text x="322.7" y="84.7">TP12</text>
<text x="329" y="84.7">TP13</text>
<text x="336.7" y="84.7">TP14</text>
<text x="344.3" y="84.7">TP15</text>
<text x="350.6" y="84.7">TP16</text>
<text x="358.3" y="84.7">TP17</text>
<text x="364.6" y="84.7">TP18</text>
<text x="62.2" y="94.8">R30</text>
<text x="85.3" y="91">YELLOW</text>
<text x="161.3" y="94.8">R32</text>
<text x="184.8" y="91">GREEN</text>
<text x="245.7" y="91">RED</text>
<text x="306.6" y="92.3">VIN_PROT</text>
<text x="313.2" y="92.3">V4_BUCK</text>
<text x="322.7" y="92.3">VSYS</text>
<text x="329.2" y="92.3">VBAT MDM_1V8</text>
<text x="334.7" y="92.3">MDM_1V8</text>
<text x="341.1" y="92.3">+3V3_GNSSGND</text>
<text x="358.6" y="92.3">GNDIGN_DET_N</text>
<text x="34.2" y="96.1">Q7</text>
<text x="48.3" y="101.2">R29</text>
<text x="62.2" y="97.4">1k</text>
<text x="133.2" y="96.1">Q8</text>
<text x="147.3" y="101.2">R31</text>
<text x="161.3" y="97.4">1k</text>
<text x="221" y="97.4">R33</text>
<text x="221" y="99.9">1k</text>
<text x="312.1" y="100.6" transform="rotate(-90 312.1 100.6)">VIN_PROT</text>
<text x="368" y="101.7" transform="rotate(-90 368 101.7)">IGN_DET_N</text>
<text x="48.3" y="103.7">4.7k</text>
<text x="147.3" y="103.7">4.7k</text>
<text x="30.5" y="108.8">MMBT3904</text>
</g>
<g font-size="1.8" fill="#a90000">
<text x="42.9" y="38.8" transform="rotate(-90 42.9 38.8)">1</text>
<text x="48" y="39.4" transform="rotate(-90 48 39.4)">14</text>
<text x="213.1" y="41.3" transform="rotate(-90 213.1 41.3)">3</text>
<text x="272.8" y="41.3" transform="rotate(-90 272.8 41.3)">3</text>
<text x="33" y="44.2">11</text>
<text x="33.6" y="46.7">9</text>
<text x="55.8" y="46.7">16</text>
<text x="206.3" y="44.2">1</text>
<text x="266" y="44.2">1</text>
<text x="33.6" y="49.3">7</text>
<text x="33.6" y="51.8">6</text>
<text x="55.8" y="49.3">15</text>
<text x="55.8" y="51.8">13</text>
<text x="213.1" y="49" transform="rotate(-90 213.1 49)">2</text>
<text x="272.8" y="49" transform="rotate(-90 272.8 49)">2</text>
<text x="33.6" y="54.4">4</text>
<text x="33.6" y="56.9">8</text>
<text x="45.5" y="64.2" transform="rotate(-90 45.5 64.2)">5</text>
<text x="31" y="101.3">1</text>
<text x="37.8" y="98.5" transform="rotate(-90 37.8 98.5)">3</text>
<text x="130.1" y="101.3">1</text>
<text x="136.9" y="98.5" transform="rotate(-90 136.9 98.5)">3</text>
<text x="37.8" y="106.1" transform="rotate(-90 37.8 106.1)">2</text>
<text x="136.9" y="106.1" transform="rotate(-90 136.9 106.1)">2</text>
</g>
<g font-size="1.8" fill="#0000c2">
<text x="219.7" y="125.9">PART NOTES (VERIFY</text>
<text x="240.9" y="125.9">=</text>
<text x="243.7" y="125.9">check</text>
<text x="250.3" y="125.9">against</text>
<text x="258.4" y="125.9">vendor</text>
<text x="265.9" y="125.9">datasheet</text>
<text x="276.3" y="125.9">before</text>
<text x="283.5" y="125.9">release)</text>
<text x="219.7" y="128">U7:</text>
<text x="219.7" y="130">R34:</text>
<text x="224" y="128">Runs</text>
<text x="225.2" y="130">SDO/SA0</text>
<text x="229.8" y="128">from</text>
<text x="235" y="130">low</text>
<text x="235.3" y="128">VDD_EXT 1.8</text>
<text x="243.6" y="130">I2C</text>
<text x="247.9" y="130">address</text>
<text x="248.6" y="128">V, no</text>
<text x="254.9" y="128">level</text>
<text x="256.4" y="130">0x18</text>
<text x="260.6" y="128">shifting</text>
<text x="219.7" y="132.1">R24:</text>
<text x="219.7" y="134.1">Q6:</text>
<text x="224" y="134.1">Gate</text>
<text x="225.2" y="132.1">IGN &gt;</text>
<text x="229.4" y="134.1">from</text>
<text x="232.3" y="132.1">~3.5</text>
<text x="235" y="134.1">1.8</text>
<text x="237.4" y="132.1">V reads</text>
<text x="239.1" y="134.1">V GPIO:</text>
<text x="246" y="132.1">as</text>
<text x="247.7" y="134.1">Rds(on)</text>
<text x="249.4" y="132.1">ON</text>
<text x="256.3" y="134.1">~0.1</text>
<text x="261.4" y="134.1">R at</text>
<text x="266.9" y="134.1">1.8</text>
<text x="271.1" y="134.1">V -</text>
<text x="276.1" y="134.1">VERIFY for</text>
<text x="287.3" y="134.1">the</text>
<text x="291.5" y="134.1">coil</text>
<text x="296.2" y="134.1">current</text>
</g>
</svg>
